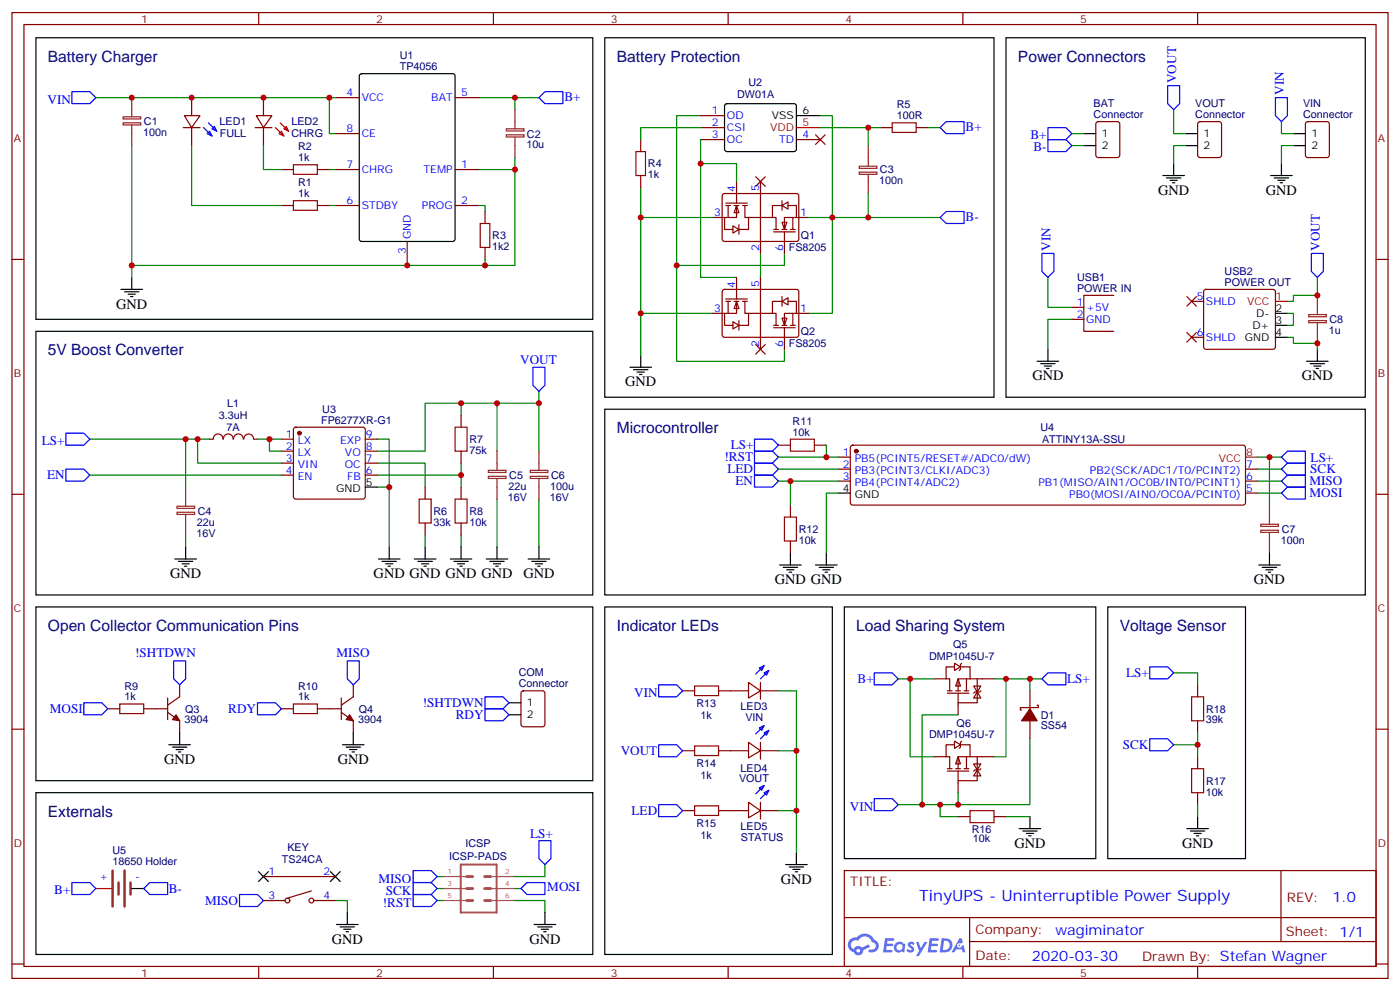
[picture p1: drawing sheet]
<svg xmlns="http://www.w3.org/2000/svg" width="412mm" height="292mm" viewBox="0 0 412 292" stroke-linecap="round" stroke-linejoin="round" font-family="sans-serif">
<g fill="none" stroke="#870000" stroke-width=".35">
<path d="M3.5 3.7h405.4v284.3h-405.4zM7.1 7.2h398.2v277.3h-398.2zM76.2 3.7v3.5M145.3 3.7v3.5M214.5 3.7v3.5M283.6 3.7v3.5M352.8 3.7v3.5M3.5 76.4h3.6M405.3 76.4h3.6M3.5 145.5h3.6M405.3 145.5h3.6M3.5 214.7h3.6"/>
<path d="M405.3 214.7h3.6M248.7 256.3h156.6v28.2h-156.6zM377.3 256.3v20.9M248.7 270.1h156.5M285.6 277.2h119.6M285.6 270.1v14.2M3.5 283.8h3.6M76.2 284.5v3.5M145.3 284.5v3.5M214.5 284.5v3.5M283.6 284.5v3.5M352.8 284.5v3.5"/>
<path d="M405.3 283.8h3.6"/>
</g>
<g fill="#5487ff">
<path d="M267.7 277.5a1.22 1.22 0 0 1 1.7 .2l-.4 .6a.47 .47 0 0 0-.3-.4 .47 .47 0 0 0-.5 .2l.1 .2a1.14 1.14 0 0 1 .8 1.8 1.14 1.14 0 0 1-1.9 0l-.2-.2 .5-.6 .7 .5a.29 .29 0 0 0 .3-.3 .29 .29 0 0 0-.2-.3 1.04 1.04 0 0 1-.6-1.7z"/>
<path d="M260.7 276.2h2.4l.3 .2-.2 .5-1.8 .1-.1 .8h1.5l.3 .4-.3 .4h-1.6l-.2 1.1h1.7l.2 .3-.2 .3-2.6 .1z"/>
<path d="M273.8 276.2h2.4l.3 .2-.1 .5-1.8 .1-.2 .8h1.6l.3 .4-.4 .4-1.6-.1-.1 1.1 1.7 .1 .2 .3-.2 .3-2.6 .1z"/>
<path d="M282.6 276.2h.7l.3 1.3-.6 .3a.69 .69 0 0 0-1 .3 .69 .69 0 0 0 .4 .9 .69 .69 0 0 0 .9-.6l.5-.2 .6 2.2h-.8l-.2-.9h-1.8l-.5 .9h-.8z"/>
<path d="M269.8 277.3h.8l.6 1.8 1.1-1.8h.9l-2.6 4.2h-.8l.9-1.5z"/>
<path d="M277.4 276.2l-.6 4.2h1.3a2.11 2.11 0 0 0 2.5-2.1 2.11 2.11 0 0 0-2.5-2.1zM278.1 277a1.39 1.39 0 0 1 1.7 1.4 1.39 1.39 0 0 1-1.8 1.2h-.3z"/>
<path d="M263.7 277.8a1.54 1.54 0 0 0-.1 2.2 1.54 1.54 0 0 0 2.2 .1l.6 .3 .3-2.3-.2-.3h-.4a1.49 1.49 0 0 0-2.4 0zM264 278.8a.94 .94 0 0 1 1.8 0 .94 .94 0 0 1-1.8 0z"/>
<path d="M250.4 276.6a2.18 2.18 0 0 0 1.1 3.7 1.44 1.44 0 0 0 1.6 .9 1.44 1.44 0 0 0 1.2-1.4l2-1.1-.5-.7-1.9 1a1.47 1.47 0 0 0-2.4 .4 1.39 1.39 0 0 1-.7-1.9 1.39 1.39 0 0 1 2-.5 2.12 2.12 0 0 1 2.2-1.3 2.12 2.12 0 0 1 1.9 1.7 1.14 1.14 0 0 1 1.1 1.4 1.14 1.14 0 0 1-1.7 .7 .43 .43 0 0 0-.5 .4 .43 .43 0 0 0 .4 .5 1.98 1.98 0 0 0 2.5-1.2 1.98 1.98 0 0 0-1.2-2.6 3.1 3.1 0 0 0-5.3-.6l-.9 .1zM252.3 279.9a.55 .55 0 0 1 1.1 0 .55 .55 0 0 1-1.1 0z"/>
<circle cx="282.6" cy="278.3" r=".26"/>
</g>
<path d="M26.5 129.3h35.2M54.7 129.3v14.1M58.2 129.3v7h24.7M75.8 129.3h3.6v3.5h3.5M79.4 129.3h3.5M111.1 136.3h14.1v7.1M111.1 129.3h3.6v31.7M111.1 139.9h24.7M111.1 143.4h3.6M125.2 157.5v3.5" fill="none" stroke="#008700" stroke-width=".35"/>
<path d="M82.9 129.3h3.5M82.9 132.8h3.5M82.9 136.3h3.5M82.9 139.9h3.5M86.7 126l.4-.2h19.8l.5 .2 .2 .5v19.7l-.2 .5-.5 .2h-19.8l-.5-.2-.2-.5v-19.7zM107.6 129.3h3.5M107.6 132.8h3.5M107.6 136.3h3.5M107.6 139.9h3.5" fill="none" stroke="#870000" stroke-width=".35"/>
<circle cx="88.2" cy="127.5" r=".53" fill="#870000" stroke="#870000" stroke-width=".35"/>
<path d="M107.6 143.4h3.5" fill="none" stroke="#000" stroke-width=".35"/>
<g fill="#00f" stroke="#870000" stroke-width=".35">
<path d="M222.6 101.4l2.8 2.8zM225.4 101.4l-2.8 2.8z"/>
<path d="M222.6 52l2.8 2.9zM225.4 52l-2.8 2.9z"/>
</g>
<path d="M206.4 34h-7.1v44.1h31.8v-3.5M188.7 55.2v8.8M206.4 48.2v33.5h10.6M199.3 78.1v28.3h31.8v-3.6M224 74.6v7.1M245.2 64v28.3h-7.1M188.7 92.3h21.2" fill="none" stroke="#008700" stroke-width=".35"/>
<g fill="#fff" stroke="#870000" stroke-width=".35">
<path d="M230.4 93.7h1.4l-.7 2.1z"/>
<path d="M230.4 88.7l1.7-1v2.1z"/>
</g>
<path d="M224 99.3v3.5M227.9 96.5h6.3M227.9 95.8h1.4M230.4 88.7h-2.9v3.6h1.1v3.5M230.4 87.3v2.8M230.4 95.8h1.4M231.1 96.5v6.3M232.1 88.7h2.5v3.6h-3.5v3.5M232.8 95.8h1.4M233.5 92.3v3.5M234.6 92.3h3.5" fill="none" stroke="#870000" stroke-width=".35"/>
<g fill="#fff" stroke="#870000" stroke-width=".35">
<path d="M217 88.7l.7 2.1h-1.4z"/>
<path d="M215.9 94.7l1.8 1.1-1.8 1z"/>
</g>
<g fill="none" stroke="#870000" stroke-width=".35">
<path d="M209.9 92.3h3.5M213 85.4l.4-.2 21.5 .1 .4 .6-.1 13-.6 .4-21.4-.1-.5-.6v-12.7zM213.8 88h6.3M213.8 88.7h1.4M214.5 88.7v3.6M216.3 88.7h1.4M217 88.7v3.6h-3.6v3.5h2.5M217 81.7v6.3M217.7 94.4v2.8M218.7 88.7h1.4M219.4 88.7v3.6h1.1v3.5h-2.8M220.5 92.3h7"/>
<path d="M224 81.7v17.6"/>
</g>
<g fill="#fff" stroke="#870000" stroke-width=".35">
<path d="M230.4 65.4h1.4l-.7 2.2z"/>
<path d="M230.4 60.5l1.7-1.1v2.2z"/>
</g>
<path d="M230.4 59.1v2.8M224 71.1v3.5M227.9 68.3h6.3M227.9 67.6h1.4M230.4 60.5h-2.9v3.5h1.1v3.6M230.4 67.6h1.4M231.1 68.3v6.3M232.1 60.5h2.5v3.5h-3.5v3.6M232.8 67.6h1.4M233.5 64v3.6M234.6 64h3.5" fill="none" stroke="#870000" stroke-width=".35"/>
<g fill="#fff" stroke="#870000" stroke-width=".35">
<path d="M217 60.5l.7 2.1h-1.4z"/>
<path d="M215.9 66.5l1.8 1.1-1.8 1z"/>
</g>
<g fill="none" stroke="#870000" stroke-width=".35">
<path d="M54 37.6h4.9M54.3 34h4.6l-2.5 3.6zM56.4 28.8v5.2M56.4 37.6v5.3M75.1 37.6h5M75.5 34h4.6l-2.5 3.6zM77.6 28.8v5.2M77.6 37.6v5.3M98.8 28.8h7M98.8 39.3h7M134.1 28.8h7M206.4 37.6h7"/>
<path d="M206.4 34h7M259.3 37.6h3.5M269.9 37.6h3.5M323 36l.5-.2h5.6l.7 .4v9.5l-.4 .6-5.9 .1-.7-.5v-9.4zM353 36l.5-.2h5.6l.7 .4v9.5l-.4 .6-5.9 .1-.7-.5v-9.4zM384.8 36l.4-.2h5.7l.6 .4 .1 9.5-.5 .6-5.9 .1-.6-.5-.1-9.4zM82.9 49.9h3.5M93.5 49.9h3.5M98.8 49.9h7M134.1 49.9h7M188.7 41.1v3.5M188.7 51.7v3.5"/>
<path d="M206.4 41.1h7M213 57.2l.4-.2h21.5l.4 .7-.1 13-.6 .4-21.4-.1-.5-.6v-12.7zM213.8 59.8h6.3M217 53.4v6.4M224 53.4v17.7M234.6 41.1h7.1M82.9 60.5h3.5M93.5 60.5h3.5M98.8 60.5h7M119.9 71.1v7M134.1 60.5h7M142.9 62.3v3.5"/>
<path d="M142.9 72.8v3.6M209.9 64h3.5M213.8 60.5h1.4M214.5 60.5v3.5M216.3 60.5h1.4M217 60.5v3.5h-3.6v3.6h2.5M217.7 66.1v2.9M218.7 60.5h1.4M219.4 60.5v3.5h1.1v3.6h-2.8M220.5 64h7M351 88.7h3.5M351 99.3h3.5"/>
<path d="M354.8 85.4l.4-.2h19.8l.5 .2 .2 .5v16.2l-.2 .5-.5 .2h-19.8l-.5-.2-.2-.5v-16.2zM61.7 129.3h1.1M62.8 129.3a1.41 1.41 0 0 1 1.4-1.5 1.41 1.41 0 0 1 1.4 1.5M65.8 129.3a1.41 1.41 0 0 1 1.4-1.5 1.41 1.41 0 0 1 1.4 1.5M68.8 129.3a1.41 1.41 0 0 1 1.4-1.5 1.41 1.41 0 0 1 1.4 1.5M71.9 129.3a1.41 1.41 0 0 1 1.4-1.5 1.41 1.41 0 0 1 1.4 1.5M74.8 129.3h1M135.8 122.2v3.6M135.8 132.8v3.5M125.2 143.4v3.5M125.2 154v3.5M135.8 143.4v3.5"/>
<path d="M135.8 154v3.5"/>
</g>
<g fill="none" stroke="#008700" stroke-width=".35">
<path d="M28.2 28.8h70.6M97 28.8v10.5h1.8M141.1 28.8h17.6M151.7 28.8v3.5M206.4 37.6h-17.7v3.5M241.7 34h3.5v30h10.6M241.7 37.6h17.6M255.8 37.6v5.3M273.4 37.6h3.5M315.7 39.3h3.6M345.7 32.3v7h3.5M377.5 35.8v3.5h3.5"/>
<path d="M38.8 42.9v38.8M56.4 42.9v17.6h26.5M77.6 42.9v7h5.3M97 49.9h1.8M141.1 49.9h10.6v28.2h-112.9M151.7 46.4v3.5M206.4 41.1v7.1h10.6v5.2M255.8 57v7h21.1M315.7 42.9h3.6M349.2 42.9h-3.5v5.3M381 42.9h-3.5v5.3M97 60.5h1.8"/>
<path d="M141.1 60.5h1.8v1.8M142.9 76.4v1.7M209.9 64h-21.2v40.6M238.1 64h7.1M135.8 118.7v3.5M146.4 118.7v14.1M158.7 115.2v3.5h-33.5v14.1h-14.1M158.7 118.7v14.1M135.8 136.3v7.1M54.7 157.5v3.5M135.8 157.5v3.5M146.4 146.9v14.1"/>
<path d="M158.7 146.9v14.1"/>
</g>
<g fill="none" stroke="#000" stroke-width=".35">
<path d="M10.6 11.1h164v82.9h-164zM178.2 11.1h114.6v105.8h-114.6zM296.3 11.1h105.9v105.8h-105.9zM106.1 21.9l.4-.2h26.8l.7 .4 .1 48.3-.5 .6-27.1 .1-.6-.5-.1-48.2zM213.7 30.7l.4-.2 20.1 .1 .4 .6-.1 13-.6 .4h-20l-.5-.7v-12.7zM234.6 34h7.1M319.3 39.3h3.5M349.2 39.3h3.6M381 39.3h3.5M319.3 42.9h3.5M342.5 51.7h6.4M343.6 52.4h4.2"/>
<path d="M344.7 53.1h2.1M345.4 53.8h.7M345.7 48.2v3.5M349.2 42.9h3.6M374.3 51.7h6.3M375.4 52.4h4.2M376.4 53.1h2.1M377.1 53.8h.7M377.5 48.2v3.5M381 42.9h3.5M10.6 97.5h164v77.7h-164zM35.6 85.2h6.4"/>
<path d="M36.7 85.9h4.2M37.7 86.6h2.2M38.5 87.3h.7M38.8 81.7v3.5M375.7 92.3h3.5M375.7 95.8h3.5M375.7 99.3h3.5M185.6 108.1h6.3M186.6 108.8h4.3M187.7 109.5h2.1M188.4 110.2h.7M188.7 104.6v3.5"/>
<path d="M305.5 106.4h6.4M306.6 107.1h4.2M307.6 107.8h2.1M308.3 108.5h.7M308.7 102.8v3.6M384.9 106.4h6.3M385.9 107.1h4.3M387 107.8h2.1M387.7 108.5h.7M388.1 102.8v3.6M51.5 164.6h6.4M52.6 165.3h4.2"/>
<path d="M53.6 166h2.1M54.3 166.7h.7M54.7 161v3.6M111.5 164.6h6.3M112.5 165.3h4.3M113.6 166h2.1M114.3 166.7h.7M114.7 161v3.6M122.1 164.6h6.3M123.1 165.3h4.3M124.2 166h2.1M124.9 166.7h.7"/>
<path d="M125.2 161v3.6M132.6 164.6h6.4M133.7 165.3h4.2M134.8 166h2.1M135.5 166.7h.7M135.8 161v3.6M143.2 164.6h6.4M144.3 165.3h4.2M145.3 166h2.2M146 166.7h.8M146.4 161v3.6M155.6 164.6h6.3"/>
<path d="M156.6 165.3h4.3M157.7 166h2.1M158.4 166.7h.7M158.7 161v3.6"/>
</g>
<path d="M262.8 36.2h7.1v2.8h-7.1zM86.4 59.1h7.1v2.8h-7.1zM86.4 48.5h7.1v2.8h-7.1zM187.3 44.6h2.8v7.1h-2.8zM141.5 65.8h2.8v7h-2.8zM134.1 125.8h3.5v7h-3.5zM123.5 146.9h3.5v7.1h-3.5zM134.1 146.9h3.5v7.1h-3.5z" fill="none" stroke="#a10000" stroke-width=".35"/>
<g fill="none" stroke="#00f" stroke-width=".35">
<path d="M21.2 27h5.3l1.7 1.8-1.7 1.7h-5.3zM60 37.6l2.4 2.4M61.4 36.2l2.5 2.4M61.7 38.6l.7 1.4-1.4-.7zM62.4 37.9l.7-.7 .8 1.4zM158.7 28.8l1.8-1.8h5.3v3.5h-5.3zM276.9 37.6l1.8-1.8h5.3v3.5h-5.3zM308.7 37.6h5.3l1.7 1.7-1.7 1.8h-5.3zM375.7 28.8h3.5v5.2l-1.7 1.8-1.8-1.8zM308.7 41.1h5.3l1.7 1.8-1.7 1.7h-5.3zM278.7 62.3h5.3v3.5h-5.3l-1.8-1.8zM306.9 74.6h3.5v5.3l-1.7 1.8-1.8-1.8z"/>
<path d="M19.4 127.5h5.3l1.8 1.8-1.8 1.8h-5.3z"/>
</g>
<g fill="none" stroke="#8c2424" stroke-width=".35">
<path d="M36.3 36.2h5.2v.6h-5.2zM36.3 34.4h5.2v.6h-5.2zM38.8 28.8v5.6M38.8 36.9v6M149.2 39.7h5.1v.6h-5.1zM149.2 37.9h5.1v.7h-5.1zM151.7 32.3v5.6M151.7 40.4v6M253.1 48.9h5.2v.7h-5.2zM253.1 50.7h5.2v.6h-5.2zM255.8 42.9v6M255.8 51.3v5.7"/>
<path d="M143.9 138.5h5.1v.6h-5.1zM146.4 132.8v5.7M156.2 138.5h5.2v.6h-5.2zM158.7 132.8v5.7M52.1 150.8h5.2v.6h-5.2zM52.1 149h5.2v.7h-5.2zM54.7 143.4v5.6M54.7 151.5v6M143.9 140.2h5.1v.7h-5.1zM146.4 140.9v6M156.2 140.2h5.2v.7h-5.2zM158.7 140.9v6"/>
</g>
<path d="M81.1 37.6l2.5 2.4M82.5 36.2l2.5 2.4M82.9 38.6l.7 1.4-1.4-.7zM83.6 37.9l.7-.7 .7 1.4zM234.6 37.6h7.1M375.7 88.7h3.5" fill="none" stroke="#f00" stroke-width=".35"/>
<g fill="#00f" stroke="#870000" stroke-width=".35">
<path d="M349.6 87.3l2.8 2.8zM352.4 87.3l-2.8 2.8z"/>
<path d="M349.6 97.9l2.8 2.8zM352.4 97.9l-2.8 2.8z"/>
<path d="M240.2 39.7l2.9 2.8zM243.1 39.7l-2.9 2.8z"/>
</g>
<g fill="none" stroke="#870000" stroke-width=".35">
<path d="M315.7 90.5h3.6M315.7 94h3.6M328.1 87h-8.8v10.5h8.8M229.3 131.1h3.5M239.9 131.1h3.5M246.9 134.6h3.6M246.9 138.1h3.6M250.7 131.3l.5-.2h115l.5 .2 .2 .5v16.2l-.2 .5-.5 .2h-115l-.5-.2-.2-.5v-16.2zM366.9 138.1h3.5M232.8 148.7v3.5M232.8 159.3v3.5M246.9 141.6h3.6"/>
<path d="M366.9 141.6h3.5M366.9 145.2h3.5M31.7 208.7h3.6M42.3 208.7h7.1M49.4 209.7l3.5 2.5v3.5M49.4 205.5v6.3M52.9 201.6v3.5l-3.5 2.5M82.9 208.7h3.5M93.5 208.7h7M100.5 209.7l3.6 2.5v3.5M100.5 205.5v6.3M104.1 201.6v3.5l-3.6 2.5"/>
<path d="M153.7 203.6l.5-.2h5.6l.7 .4v9.5l-.4 .6-5.9 .1-.7-.5v-9.4zM201.1 203.4h3.5M211.7 203.4h8.8M220.5 200.9l3.5 2.5-3.5 2.1zM220.5 218.5l3.5 2.5-3.5 2.1zM224 203.4h5.3M224 200.9v4.9M224 218.5v5M303.4 203.4v5.3M303.4 212.2v5.3M305.5 207.6h.4v.7h-5.3v.7h.3M201.1 221h3.5"/>
<path d="M201.1 238.7h3.5M211.7 221h8.8M211.7 238.7h8.8M220.5 236.2l3.5 2.5-3.5 2.1zM224 236.2v4.9M224 221h5.3M224 238.7h5.3M77.6 258.1h21.2M77.6 265.1h6.4M91.7 262.3l-7 2.1M92.4 265.1h6.4"/>
<circle cx="84.7" cy="265.1" r=".71"/>
<circle cx="91.7" cy="265.1" r=".71"/>
</g>
<g fill="none" stroke="#008700" stroke-width=".35">
<path d="M308.7 81.7v8.8h7M315.7 94h-7v8.8M26.5 139.9h56.4M229.3 134.6h14.1M229.3 138.1h17.6M243.4 131.1v3.5h3.5M370.4 134.6h7.1M370.4 138.1h7.1M373.9 134.6v14.1M229.3 141.6h17.6M232.8 141.6v7.1M246.9 145.2h-3.5v17.6"/>
<path d="M370.4 141.6h7.1M370.4 145.2h7.1M229.3 203.4h5.3v47.6M229.3 221h5.3M229.3 238.7h5.3M128.8 258.1h1.7M160.5 254.5v3.6h-8.8M98.8 265.1h3.5v3.5M128.8 261.6h1.7M128.8 265.1h1.7M151.7 265.1h8.8v3.5M151.7 261.6h1.8"/>
</g>
<g fill="none" stroke="#00f" stroke-width=".35">
<path d="M344 25.2h3.5v5.3l-1.8 1.8-1.7-1.8zM386.3 74.6h3.5v5.3l-1.7 1.8-1.8-1.8zM157 108.1h3.5v5.3l-1.8 1.8-1.7-1.8zM19.4 138.1h5.3l1.8 1.8-1.8 1.7h-5.3zM222.2 139.9h5.3l1.8 1.7-1.8 1.8h-5.3zM222.2 129.3h5.3l1.8 1.8-1.8 1.7h-5.3zM222.2 132.8h5.3l1.8 1.8-1.8 1.7h-5.3zM222.2 136.3h5.3l1.8 1.8-1.8 1.8h-5.3zM377.5 134.6l1.7-1.8h5.3v3.5h-5.3zM377.5 138.1l1.7-1.8h5.3v3.6h-5.3zM377.5 141.6l1.7-1.7h5.3v3.5h-5.3zM377.5 145.2l1.7-1.8h5.3v3.5h-5.3z"/>
<path d="M51.2 194.6h3.5v5.2l-1.8 1.8-1.7-1.8zM102.3 194.6h3.5v5.2l-1.7 1.8-1.8-1.8zM223.7 196.7l1.4-.7-.7 1.4zM225.1 198.1l1.4-.7-.7 1.4zM225.1 196l-2.5 2.4M226.5 197.4l-2.5 2.4M24.7 206.9h5.3l1.7 1.8-1.7 1.7h-5.3zM75.8 206.9h5.3l1.8 1.8-1.8 1.7h-5.3zM142.9 205.1h5.3l1.7 1.8-1.7 1.8h-5.3zM142.9 208.7h5.3l1.7 1.7-1.7 1.8h-5.3zM194 201.6h5.3l1.8 1.8-1.8 1.7h-5.3zM194 219.3h5.3l1.8 1.7-1.8 1.8h-5.3z"/>
<path d="M223.7 214.3l1.4-.7-.7 1.4zM225.1 215.7l1.4-.7-.7 1.4zM225.1 213.6l-2.5 2.5M226.5 215l-2.5 2.5M194 236.9h5.3l1.8 1.8-1.8 1.7h-5.3zM223.7 232l1.4-.8-.7 1.5zM225.1 233.4l1.4-.7-.7 1.4zM225.1 231.2l-2.5 2.5M226.5 232.7l-2.5 2.4M121.7 256.3h5.3l1.8 1.8-1.8 1.7h-5.3zM121.7 259.8h5.3l1.8 1.8-1.8 1.7h-5.3zM158.7 247.5h3.6v5.3l-1.8 1.7-1.8-1.7z"/>
<path d="M70.6 263.3h5.2l1.8 1.8-1.8 1.8h-5.2zM121.7 263.3h5.3l1.8 1.8-1.8 1.8h-5.3zM153.5 261.6l1.7-1.8h5.3v3.5h-5.3z"/>
</g>
<g fill="#870000" stroke="#870000" stroke-width=".35">
<path d="M51.9 210.4l1 1.8-2.1-.4z"/>
<path d="M103 210.4l1.1 1.8-2.1-.4z"/>
<path d="M303.4 208.7l2.1 3.5h-4.6z"/>
<circle cx="252.2" cy="132.8" r=".53"/>
</g>
<g fill="none" stroke="#000" stroke-width=".35">
<path d="M178.2 120.5h224v54.7h-224zM246.9 145.2h3.6M10.6 178.7h164v51.1h-164zM178.2 178.7h67v102.3h-67zM229.7 166.3h6.3M230.7 167h4.2M231.8 167.7h2.1M232.5 168.5h.7M232.8 162.8v3.5M240.2 166.3h6.4M241.3 167h4.2M242.4 167.7h2.1"/>
<path d="M243.1 168.5h.7M243.4 162.8v3.5M370.8 166.3h6.3M371.8 167h4.3M372.9 167.7h2.1M373.6 168.5h.7M373.9 162.8v3.5M49.7 219.3h6.4M50.8 220h4.2M52.9 215.7v3.6M100.9 219.3h6.3M102 220h4.2"/>
<path d="M104.1 215.7v3.6M149.9 206.9h3.6M149.9 210.4h3.6M10.6 233.4h164v47.6h-164zM51.9 220.7h2.1M52.6 221.4h.7M103 220.7h2.1M103.7 221.4h.7M231.4 254.5h6.4M232.5 255.2h4.2M233.5 255.9h2.2M234.2 256.6h.7"/>
<path d="M234.6 251v3.5M99.1 272.2h6.4M100.2 272.9h4.2M101.2 273.6h2.2M102 274.3h.7M102.3 268.6v3.6M157.3 272.2h6.4M158.4 272.9h4.2M159.5 273.6h2.1M160.2 274.3h.7M160.5 268.6v3.6"/>
</g>
<path d="M366.9 134.6h3.5" fill="none" stroke="#f00" stroke-width=".35"/>
<path d="M232.8 129.3h7.1v3.5h-7.1zM231.1 152.2h3.5v7.1h-3.5zM35.3 207.3h7v2.8h-7zM86.4 207.3h7.1v2.8h-7.1zM204.6 202h7.1v2.8h-7.1zM204.6 219.6h7.1v2.8h-7.1zM204.6 237.2h7.1v2.9h-7.1z" fill="none" stroke="#a10000" stroke-width=".35"/>
<path d="M371.4 156.1h5.2v.6h-5.2zM371.4 154.3h5.2v.7h-5.2zM373.9 148.7v5.6M373.9 156.8v6" fill="none" stroke="#8c2424" stroke-width=".35"/>
<path d="M135.7 254.5h10.6v14.1h-10.6z" fill="none" stroke="#a64a4a" stroke-width=".56"/>
<path d="M137.5 258.1h1.7M142.8 258.1h1.7M137.5 265.1h1.7M137.5 261.6h1.7M142.8 265.1h1.7M142.8 261.6h1.7" fill="none" stroke="#a64a4a" stroke-width=".85"/>
<path d="M130.5 258.1h7M144.8 258.1h6.9M130.5 261.6h7M130.5 265.1h7M144.8 261.6h6.9M144.8 265.1h6.9" fill="none" stroke="#a64a4a" stroke-width=".35"/>
<g fill="#000" stroke="#000" stroke-width=".35">
<path d="M76.2 256.6l2.8 2.9zM79 256.6l-2.8 2.9z"/>
<path d="M97.4 256.6l2.8 2.9zM100.2 256.6l-2.8 2.9z"/>
</g>
<path d="M282.2 199.8l.7 2.2h-1.4z" fill="#fff" stroke="#870000" stroke-width=".35"/>
<g fill="none" stroke="#870000" stroke-width=".35">
<path d="M275.2 199.8h3.5M281.2 195.3l1.7 1-1.7 1.1zM281.2 196.3h-2.5v3.5h1.1v3.6M282.9 196.3h2.9v3.5M283.3 195.3l-.4 .3v1.4l-.3 .4M284.7 199.8v3.6M285.8 199.8h-3.6v3.6M285.8 199.8h7M287.9 199.8v7.1h-5.7M279 204.1h6.4M279 203.4h1.5M281.5 203.4h1.4"/>
<path d="M282.2 204.1v6.3M284 203.4h1.4M286.8 202h2.1l-1 1.7zM287.9 203.7l1 1.8h-2.1zM288.9 203.4l-.3 .3h-1.4l-.4 .4"/>
</g>
<path d="M282.2 222.8l.7 2.1h-1.4z" fill="#fff" stroke="#870000" stroke-width=".35"/>
<g fill="none" stroke="#870000" stroke-width=".35">
<path d="M281.2 218.2l1.7 1.1-1.7 1zM281.2 219.3h-2.5v3.5h1.1v3.5M282.9 219.3h2.9v3.5M283.3 218.2l-.4 .3v1.5l-.3 .3M352.8 201.6v3.5M352.8 212.2v3.5M275.2 222.8h3.5M279 227h6.4M279 226.3h1.5M281.5 226.3h1.4M282.2 227v6.4M284 226.3h1.4"/>
<path d="M284.7 222.8v3.5M285.8 222.8h-3.6v3.5M285.8 222.8h7M286.8 224.9h2.1l-1 1.8zM287.9 226.7l1 1.7h-2.1zM287.9 222.8v7h-5.7M288.9 226.3l-.3 .4h-1.4l-.4 .3M352.8 222.8v3.5M352.8 233.4v3.5M282.2 240.4h3.6M292.8 240.4h3.5"/>
</g>
<path d="M257.5 198.1h5.3l1.8 1.7-1.8 1.8h-5.3zM306.9 199.8l1.8-1.7h5.3v3.5h-5.3zM338.7 196.3h5.3l1.7 1.8-1.7 1.7h-5.3zM338.7 217.5h5.3l1.7 1.8-1.7 1.7h-5.3zM257.5 235.1h5.3l1.8 1.8-1.8 1.8h-5.3zM21.2 259.8h5.3l1.7 1.8-1.7 1.7h-5.3zM42.3 261.6l1.8-1.8h5.3v3.5h-5.3z" fill="none" stroke="#00f" stroke-width=".35"/>
<path d="M351 205.1h3.5v7.1h-3.5zM285.8 238.7h7v3.5h-7zM351 226.3h3.5v7.1h-3.5z" fill="none" stroke="#a10000" stroke-width=".35"/>
<g fill="none" stroke="#008700" stroke-width=".35">
<path d="M379.2 92.3h1.8v3.5h-1.8M379.2 99.3h1.8v1.8h7.1v1.7M388.1 81.7v5.3h-7.1v1.7h-1.8M264.6 199.8h10.6M268.1 199.8v23h7.1M292.8 199.8h14.1M296.3 199.8v23h-3.5M303.4 199.8v3.6M345.7 198.1h7.1v3.5M282.2 210.4h-10.6v26.5M303.4 217.5v19.4h-38.8M345.7 219.3h7.1"/>
<path d="M352.8 215.7v7.1M276.9 236.9v3.5h5.3M282.2 233.4v3.5M352.8 236.9v3.5M296.3 240.4h7.1"/>
</g>
<g fill="none" stroke="#000" stroke-width=".35">
<path d="M248.7 178.7h74.1v74.1h-74.1zM326.3 178.7h40.6v74.1h-40.6zM300.2 243.9h6.4M301.3 244.7h4.2M302.3 245.4h2.1M303 246.1h.7M303.4 240.4v3.5M349.6 243.9h6.4M350.7 244.7h4.2M351.7 245.4h2.1M352.4 246.1h.7M352.8 240.4v3.5"/>
<path d="M38.8 261.6h3.5"/>
</g>
<path d="M33.2 256.3v10.6M34.9 259.8v3.5M36.7 256.3v10.6M38.5 259.8v3.5" fill="none" stroke="#8c2424" stroke-width=".71"/>
<path d="M28.2 261.6h4.6" fill="none" stroke="#f00" stroke-width=".35"/>
<path d="M385.5 94.4h5.2v.6h-5.2zM385.5 92.6h5.2v.6h-5.2zM388.1 87v5.6M388.1 95.1v6" fill="none" stroke="#8c2424" stroke-width=".35"/>
<g fill="#c00">
<circle cx="388.1" cy="101.1" r=".88"/>
<circle cx="352.8" cy="219.3" r=".88"/>
<circle cx="276.9" cy="236.9" r=".88"/>
<circle cx="296.3" cy="199.8" r=".88"/>
<circle cx="268.1" cy="199.8" r=".88"/>
<circle cx="234.6" cy="221" r=".88"/>
<circle cx="373.9" cy="134.6" r=".88"/>
<circle cx="243.4" cy="134.6" r=".88"/>
<circle cx="58.2" cy="129.3" r=".88"/>
<circle cx="114.7" cy="143.4" r=".88"/>
<circle cx="79.4" cy="129.3" r=".88"/>
<circle cx="77.6" cy="28.8" r=".88"/>
<circle cx="56.4" cy="28.8" r=".88"/>
<circle cx="38.8" cy="78.1" r=".88"/>
<circle cx="38.8" cy="28.8" r=".88"/>
<circle cx="188.7" cy="92.3" r=".88"/>
<circle cx="255.8" cy="64" r=".88"/>
<circle cx="188.7" cy="64" r=".88"/>
<circle cx="206.4" cy="48.2" r=".88"/>
<circle cx="245.2" cy="64" r=".88"/>
<circle cx="151.7" cy="49.9" r=".88"/>
<circle cx="255.8" cy="37.6" r=".88"/>
<circle cx="97" cy="28.8" r=".88"/>
<circle cx="142.9" cy="78.1" r=".88"/>
<circle cx="119.9" cy="78.1" r=".88"/>
<circle cx="151.7" cy="28.8" r=".88"/>
<circle cx="158.8" cy="118.7" r=".88"/>
<circle cx="199.3" cy="78.1" r=".88"/>
<circle cx="135.8" cy="139.9" r=".88"/>
<circle cx="54.7" cy="129.3" r=".88"/>
<circle cx="146.4" cy="118.7" r=".88"/>
<circle cx="135.8" cy="118.7" r=".88"/>
<circle cx="232.8" cy="141.6" r=".88"/>
<circle cx="234.6" cy="238.7" r=".88"/>
<circle cx="303.4" cy="199.8" r=".88"/>
<circle cx="282.2" cy="236.9" r=".88"/>
<circle cx="271.6" cy="236.9" r=".88"/>
<circle cx="388.1" cy="87" r=".88"/>
</g>
<g font-size="4.6" fill="#000080">
<text x="14.1" y="18.2">Battery Charger</text>
<text x="181.7" y="18.2">Battery Protection</text>
<text x="299.9" y="18.2">Power Connectors</text>
<text x="14.1" y="104.6">5V Boost Converter</text>
<text x="181.7" y="127.5">Microcontroller</text>
<text x="14.1" y="185.7">Open Collector Communication Pins</text>
<text x="181.7" y="185.7">Indicator LEDs</text>
<text x="252.2" y="185.7">Load Sharing System</text>
<text x="329.8" y="185.7">Voltage Sensor</text>
<text x="14.1" y="240.4">Externals</text>
</g>
<text font-size="4.6" fill="#00f" x="270.8" y="265.3">TinyUPS - Uninterruptible Power Supply</text>
<g font-size="4.2">
<text x="341.1" y="57.3">GND</text>
<text x="372.9" y="57.3">GND</text>
<text x="34.2" y="90.8">GND</text>
<text x="184.1" y="113.8">GND</text>
<text x="304.1" y="112">GND</text>
<text x="383.5" y="112">GND</text>
<text x="50.1" y="170.2">GND</text>
<text x="110.1" y="170.2">GND GND GND GND</text>
<text x="154.2" y="170.2">GND</text>
<text x="228.2" y="172">GND GND</text>
<text x="369.4" y="172">GND</text>
<text x="48.3" y="224.9">GND</text>
<text x="99.5" y="224.9">GND</text>
<text x="298.8" y="249.6">GND</text>
<text x="348.2" y="249.6">GND</text>
<text x="230" y="260.2">GND</text>
<text x="97.7" y="277.8">GND</text>
<text x="155.9" y="277.8">GND</text>
</g>
<g font-size="4.2" fill="#00f">
<text x="392.5" y="265.6">1.0</text>
<text x="310.9" y="275.1">wagiminator</text>
<text x="304" y="282.9">2020-03-30</text>
</g>
<g font-size="3.9" fill="#00f">
<text x="166.3" y="29.7">B+</text>
<text x="346.5" y="24.4" transform="rotate(-90 346.5 24.4)">VOUT</text>
<text x="378.2" y="28" transform="rotate(-90 378.2 28)">VIN</text>
<text x="14" y="30.5">VIN</text>
<text x="284.4" y="38.5">B+</text>
<text x="303.5" y="40.9">B+</text>
<text x="304.4" y="44.4">B-</text>
<text x="284.4" y="64.9">B-</text>
<text x="309.4" y="73.8" transform="rotate(-90 309.4 73.8)">VIN</text>
<text x="388.8" y="73.8" transform="rotate(-90 388.8 73.8)">VOUT</text>
<text x="153.2" y="107.1">VOUT</text>
<text x="12.3" y="130.9">LS+</text>
<text x="213.4" y="135.8">!RST</text>
<text x="215.3" y="132.3">LS+</text>
<text x="386.1" y="135.9">LS+</text>
<text x="13.9" y="141.1">EN</text>
<text x="214.3" y="139.4">LED</text>
<text x="216.6" y="142.9">EN</text>
<text x="385.7" y="142.9">MISO</text>
<text x="386" y="139.4">SCK</text>
<text x="385.7" y="146.4">MOSI</text>
<text x="39.8" y="193.5">!SHTDWN</text>
<text x="99.2" y="193.5">MISO</text>
<text x="252.6" y="201.2">B+</text>
<text x="314.3" y="201.1">LS+</text>
<text x="331.7" y="199.4">LS+</text>
<text x="14.7" y="209.9">MOSI</text>
<text x="67.3" y="209.9">RDY</text>
<text x="124.6" y="208.2">!SHTDWN</text>
<text x="186.9" y="205.1">VIN</text>
<text x="134.3" y="211.7">RDY</text>
<text x="330.7" y="220.6">SCK</text>
<text x="182.8" y="222.3">VOUT</text>
<text x="186.1" y="239.9">LED</text>
<text x="250.4" y="238.6">VIN</text>
<text x="156.2" y="246.6">LS+</text>
<text x="16" y="263.2">B+</text>
<text x="49.7" y="262.8">B-</text>
<text x="111.5" y="259.8">MISO</text>
<text x="113.6" y="263.3">SCK</text>
<text x="161.2" y="262.4">MOSI</text>
<text x="60.4" y="266.4">MISO</text>
<text x="112.8" y="266.9">!RST</text>
</g>
<g font-size="3.9" fill="#800">
<text x="250.5" y="260.9">TITLE:</text>
<text x="379.1" y="265.6">REV:</text>
<text x="287.4" y="275.1">Company:</text>
<text x="378.7" y="275.7">Sheet: 1/1</text>
<text x="287.4" y="282.8">Date:</text>
<text x="336.4" y="282.8">Drawn By: Stefan Wagner</text>
</g>
<g font-size="3.2" fill="#800">
<text x="41.6" y="6.7">1</text>
<text x="110.8" y="6.7">2</text>
<text x="179.9" y="6.7">3</text>
<text x="249.1" y="6.7">4</text>
<text x="318.2" y="6.7">5</text>
<text x="4.1" y="41.8">A</text>
<text x="405.9" y="41.8">A</text>
<text x="4.1" y="110.9">B</text>
<text x="405.9" y="110.9">B</text>
<text x="4.1" y="180.1">C</text>
<text x="405.9" y="180.1">C</text>
<text x="4.1" y="249.2">D</text>
<text x="405.9" y="249.2">D</text>
<text x="41.6" y="287.5">1</text>
<text x="110.8" y="287.5">2</text>
<text x="179.9" y="287.5">3</text>
<text x="249.1" y="287.5">4</text>
<text x="318.2" y="287.5">5</text>
</g>
<g font-size="3.2" fill="#000080">
<text x="117.8" y="17.5">U1</text>
<text x="117.8" y="20.6">TP4056</text>
<text x="217.2" y="28.8">DW01A</text>
<text x="220.5" y="25.2">U2</text>
<text x="264.2" y="35.1">100R</text>
<text x="264.2" y="31.9">R5</text>
<text x="322.1" y="34.7">Connector</text>
<text x="322.1" y="31.6">BAT</text>
<text x="352.1" y="34.7">Connector</text>
<text x="352.1" y="31.5">VOUT</text>
<text x="383.8" y="34.7">Connector</text>
<text x="383.8" y="31.5">VIN</text>
<text x="42.1" y="40.2">100n</text>
<text x="42.4" y="36.9">C1</text>
<text x="64.7" y="36.9">LED1</text>
<text x="64.8" y="40.4">FULL</text>
<text x="85.8" y="40.4">CHRG</text>
<text x="85.8" y="36.9">LED2</text>
<text x="155.2" y="40.5">C2</text>
<text x="87.8" y="47.4">1k</text>
<text x="87.8" y="44.3">R2</text>
<text x="155" y="43.7">10u</text>
<text x="190.9" y="52.5">1k</text>
<text x="190.9" y="49.3">R4</text>
<text x="259.2" y="51.1">C3</text>
<text x="87.8" y="58">1k</text>
<text x="87.8" y="54.9">R1</text>
<text x="259" y="54.2">100n</text>
<text x="145" y="70.5">R3</text>
<text x="235.9" y="70.4">Q1</text>
<text x="145" y="73.6">1k2</text>
<text x="232.4" y="74">FS8205</text>
<text x="317.3" y="82.8">USB1</text>
<text x="360.7" y="80.9">USB2</text>
<text x="317.3" y="85.9">POWER IN</text>
<text x="360.7" y="84.1">POWER OUT</text>
<text x="391.6" y="95.2">C8</text>
<text x="235.9" y="98.7">Q2</text>
<text x="391.4" y="98.3">1u</text>
<text x="232.4" y="102.2">FS8205</text>
<text x="67" y="119.9">L1</text>
<text x="64.5" y="123.4">3.3uH</text>
<text x="94.6" y="124.7">FP6277XR-G1</text>
<text x="94.9" y="121.5">U3</text>
<text x="233.5" y="125">R11</text>
<text x="66.7" y="126.8">7A</text>
<text x="138.3" y="130.4">R7</text>
<text x="233.5" y="128.2">10k</text>
<text x="306.5" y="126.8">U4</text>
<text x="307" y="130.4">ATTINY13A-SSU</text>
<text x="138.3" y="133.7">75k</text>
<text x="150" y="141">C5</text>
<text x="162.3" y="141">C6</text>
<text x="149.6" y="147.6">16V</text>
<text x="149.7" y="144.2">22u</text>
<text x="161.9" y="147.6">16V</text>
<text x="162.1" y="144.2">100u</text>
<text x="58" y="154.8">22u</text>
<text x="58.3" y="151.6">C4</text>
<text x="127.7" y="154.8">33k</text>
<text x="127.7" y="151.6">R6</text>
<text x="138.3" y="154.8">10k</text>
<text x="138.3" y="151.6">R8</text>
<text x="57.9" y="158.2">16V</text>
<text x="235.3" y="160">10k</text>
<text x="235.3" y="156.9">R12</text>
<text x="377.3" y="160.1">100n</text>
<text x="377.5" y="156.9">C7</text>
<text x="280.7" y="190.8">Q5</text>
<text x="273.7" y="194.3">DMP1045U-7</text>
<text x="36.6" y="203">R9</text>
<text x="87.8" y="203">R10</text>
<text x="152.8" y="202.3">Connector</text>
<text x="152.8" y="199.1">COM</text>
<text x="36.6" y="206.2">1k</text>
<text x="54.5" y="209.8">Q3</text>
<text x="87.8" y="206.2">1k</text>
<text x="105.7" y="209.8">Q4</text>
<text x="205.1" y="208.1">R13</text>
<text x="218.1" y="209.1">LED3</text>
<text x="355.3" y="209.8">R18</text>
<text x="54.3" y="213">3904</text>
<text x="105.5" y="213">3904</text>
<text x="206.3" y="211.6">1k</text>
<text x="219.6" y="212.3">VIN</text>
<text x="281.8" y="214">Q6</text>
<text x="306.6" y="214.7">SS54</text>
<text x="306.6" y="211.6">D1</text>
<text x="355.2" y="213">39k</text>
<text x="273.7" y="217.3">DMP1045U-7</text>
<text x="205.1" y="225.7">R14</text>
<text x="218.1" y="227.1">LED4</text>
<text x="206.3" y="229.2">1k</text>
<text x="217.7" y="230.3">VOUT</text>
<text x="355.3" y="231">R17</text>
<text x="355.2" y="234.2">10k</text>
<text x="205.1" y="243.4">R15</text>
<text x="218.1" y="244.4">LED5</text>
<text x="286.3" y="245.1">R16</text>
<text x="33.1" y="251.5">U5</text>
<text x="84.7" y="250.5">KEY</text>
<text x="137.1" y="249.3">ICSP</text>
<text x="206.3" y="246.9">1k</text>
<text x="218.2" y="247.6">STATUS</text>
<text x="286.5" y="247.9">10k</text>
<text x="33.1" y="254.7">18650 Holder</text>
<text x="83" y="254">TS24CA</text>
<text x="132.3" y="253.2">ICSP-PADS</text>
</g>
<g font-size="3.2" fill="#00f">
<text x="102.1" y="28.4">4</text>
<text x="106.5" y="29.8">VCC</text>
<text x="127" y="29.8">BAT</text>
<text x="135.8" y="28.4">5</text>
<text x="209.6" y="33.7">1</text>
<text x="214.1" y="35.1">OD</text>
<text x="102.1" y="39">8</text>
<text x="106.5" y="40.4">CE</text>
<text x="209.6" y="37.2">2</text>
<text x="209.6" y="40.7">3</text>
<text x="214.1" y="38.6">CSI</text>
<text x="236.4" y="40.7">4</text>
<text x="214.1" y="42.2">OC</text>
<text x="229.5" y="42.2">TD</text>
<text x="102.1" y="49.6">7</text>
<text x="106.5" y="51">CHRG</text>
<text x="124.8" y="51">TEMP</text>
<text x="135.8" y="49.6">1</text>
<text x="216.6" y="56.6" transform="rotate(-90 216.6 56.6)">4</text>
<text x="223.7" y="56.3" transform="rotate(-90 223.7 56.3)">5</text>
<text x="102.1" y="60.1">6</text>
<text x="106.5" y="61.6">STDBY</text>
<text x="124.3" y="61.6">PROG</text>
<text x="135.8" y="60.1">2</text>
<text x="210.4" y="63.7">3</text>
<text x="235.7" y="63.7">1</text>
<text x="121" y="70.4" transform="rotate(-90 121 70.4)">GND</text>
<text x="119.6" y="74.9" transform="rotate(-90 119.6 74.9)">3</text>
<text x="223.7" y="73.8" transform="rotate(-90 223.7 73.8)">2</text>
<text x="230.7" y="73.8" transform="rotate(-90 230.7 73.8)">6</text>
<text x="216.6" y="84.8" transform="rotate(-90 216.6 84.8)">4</text>
<text x="223.7" y="84.5" transform="rotate(-90 223.7 84.5)">5</text>
<text x="352.5" y="88.4">5</text>
<text x="355.2" y="89.8">SHLD</text>
<text x="210.4" y="91.9">3</text>
<text x="235.7" y="91.9">1</text>
<text x="317.2" y="90.1">1</text>
<text x="317.2" y="93.7">2</text>
<text x="320" y="91.5">+5V</text>
<text x="320" y="95.1">GND</text>
<text x="352.5" y="99">6</text>
<text x="355.2" y="100.4">SHLD</text>
<text x="223.7" y="102" transform="rotate(-90 223.7 102)">2</text>
<text x="230.7" y="102" transform="rotate(-90 230.7 102)">6</text>
<text x="84.2" y="128.9">1</text>
<text x="87.7" y="130.7">LX</text>
<text x="100.2" y="130.7">EXP</text>
<text x="107.8" y="128.9">9</text>
<text x="84.2" y="132.5">2</text>
<text x="84.2" y="136">3</text>
<text x="87.7" y="134.2">LX</text>
<text x="87.7" y="137.8">VIN</text>
<text x="101.6" y="137.8">OC</text>
<text x="101.6" y="134.2">VO</text>
<text x="107.8" y="136">7</text>
<text x="107.8" y="132.5">8</text>
<text x="248.3" y="134.2">1</text>
<text x="248.3" y="137.8">2</text>
<text x="251.8" y="136">PB5(PCINT5/RESET#/ADC0/dW)</text>
<text x="367.1" y="137.8">7</text>
<text x="84.2" y="139.5">4</text>
<text x="87.7" y="141.3">EN</text>
<text x="102.3" y="141.3">FB</text>
<text x="107.8" y="139.5">6</text>
<text x="248.3" y="141.3">3</text>
<text x="251.8" y="139.5">PB3(PCINT3/CLKI/ADC3)</text>
<text x="251.8" y="143.1">PB4(PCINT4/ADC2)</text>
<text x="305.9" y="143.1">PB1(MISO/AIN1/OC0B/INT0/PCINT1)</text>
<text x="321.1" y="139.5">PB2(SCK/ADC1/T0/PCINT2)</text>
<text x="367.1" y="141.3">6</text>
<text x="315" y="146.6">PB0(MOSI/AIN0/OC0A/PCINT0)</text>
<text x="367.1" y="144.8">5</text>
<text x="79.1" y="257.7">1</text>
<text x="95.2" y="257.7">2</text>
<text x="29.3" y="259.1">+</text>
<text x="39.8" y="259.1">-</text>
<text x="79.1" y="264.8">3</text>
<text x="95.2" y="264.8">4</text>
</g>
<g font-size="3.2">
<text x="227.4" y="35.1">VSS</text>
<text x="236.4" y="33.7">6</text>
<text x="324.6" y="40.4">1</text>
<text x="354.5" y="40.4">1</text>
<text x="386.3" y="40.4">1</text>
<text x="324.6" y="43.9">2</text>
<text x="354.5" y="43.9">2</text>
<text x="386.3" y="43.9">2</text>
<text x="370.1" y="93.3">D-</text>
<text x="375.7" y="91.9">2</text>
<text x="375.7" y="95.4">3</text>
<text x="366.7" y="100.4">GND</text>
<text x="368.9" y="96.8">D+</text>
<text x="375.7" y="99">4</text>
<text x="107.8" y="143.1">5</text>
<text x="99" y="144.8">GND</text>
<text x="248.3" y="144.8">4</text>
<text x="251.8" y="146.6">GND</text>
<text x="155.2" y="208">1</text>
<text x="155.2" y="211.5">2</text>
</g>
<g font-size="3.2" fill="#f00">
<text x="226.8" y="38.6">VDD</text>
<text x="236.4" y="37.2">5</text>
<text x="367.3" y="89.8">VCC</text>
<text x="375.7" y="88.4">1</text>
<text x="359" y="136">VCC</text>
<text x="367.1" y="134.2">8</text>
</g>
<g font-size="2.1" fill="#a54b4b">
<text x="131.9" y="257.4">1</text>
<text x="148.8" y="257.4">2</text>
<text x="131.9" y="260.9">3</text>
<text x="148.8" y="260.9">4</text>
<text x="131.9" y="264.4">5</text>
<text x="148.8" y="264.4">6</text>
</g>
</svg>
